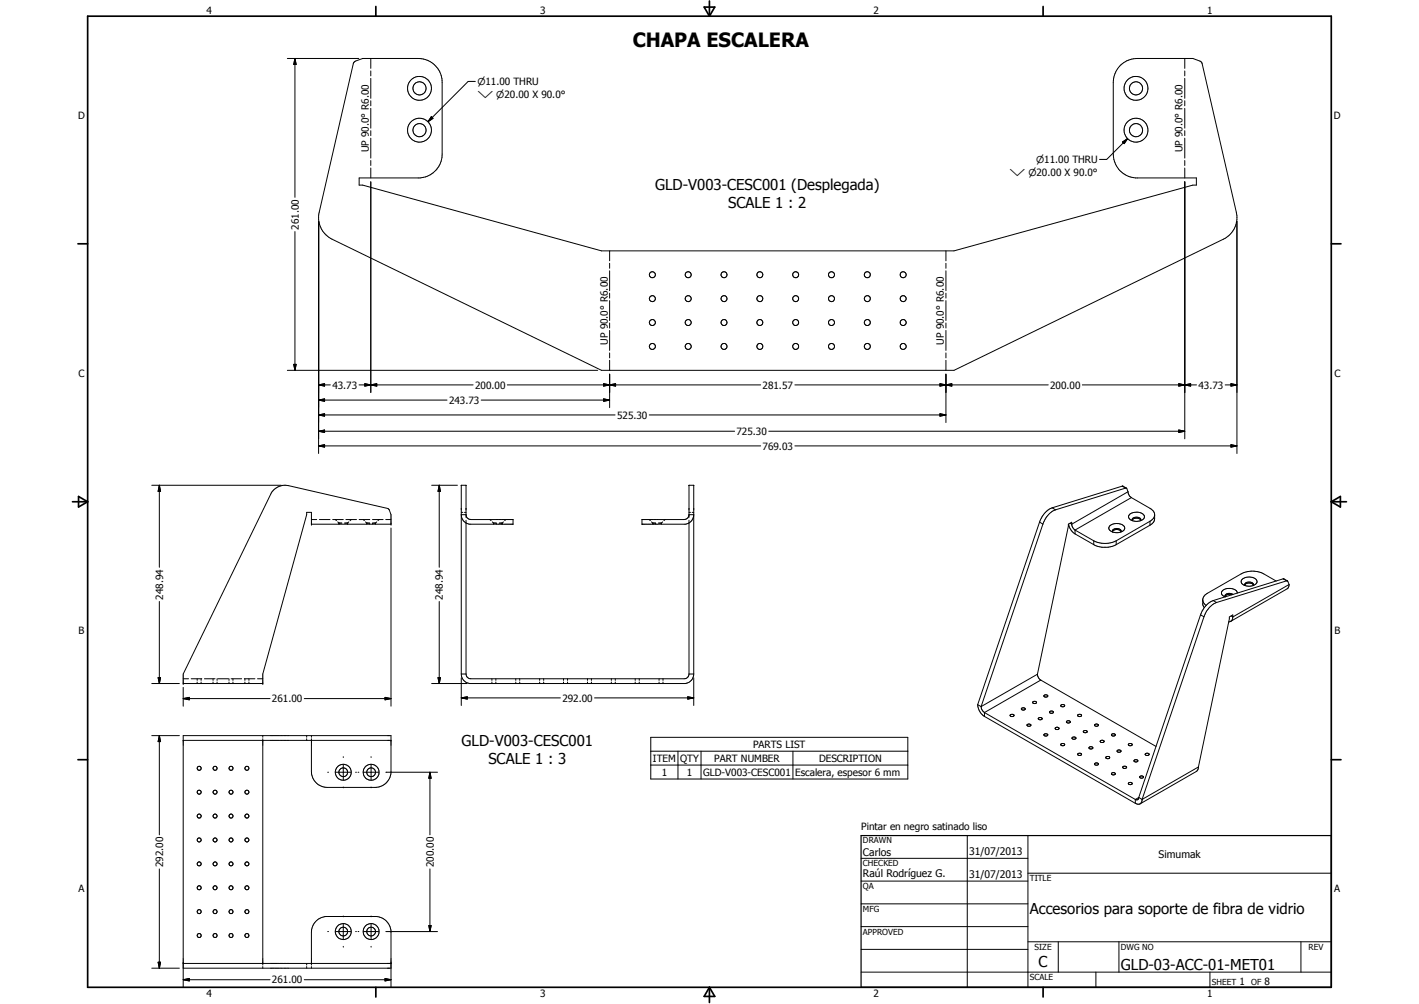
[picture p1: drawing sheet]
<svg xmlns="http://www.w3.org/2000/svg" width="594mm" height="420mm" viewBox="0 0 594 420" stroke-linecap="round" stroke-linejoin="round" font-family="sans-serif">
<g fill="none" stroke="#000" stroke-width=".42">
<path d="M120.3 24.5h29.9M123.5 24.5l.5 2.5h-1zM123.5 24.5v58.1M148.3 25.9l3.5-1.4h23.3a10 10 0 0 1 10 10v30a10 10 0 0 1-9.2 10h-25.5v3h1.4l100 27.5h147.6l100-27.5h1.5v-3h-25.5a10 10 0 0 1-9.3-10v-30a10 10 0 0 1 10-10h23.3l3.3 1.2 .4 .4 14.5 62.7a10 10 0 0 1-5.4 11.3l-112.8 54.9h-147.6l-112.8-54.9a10 10 0 0 1-5.4-11.3l14.3-62.1zM155.2 24.5v4.1M155.2 29.7v2M155.2 32.8v8.3M199 34.1h-3l-16.8 16.8M496 24.5v4.1M496 29.7v2M496 32.8v8.3M155.2 42.2v2.1"/>
<path d="M155.2 45.3v8.3M155.2 54.7v2.1M155.2 57.8v8.4M180.6 48.8l.7 .7-2.1 1.4zM469.9 59.4l2.2-1.4-1.4 2.1zM472.1 58l-8.8 8.7h-3M496 42.2v2.1M496 45.3v8.3M496 54.7v2.1M496 57.8v8.4M155.2 67.2v2.1M155.2 70.3v4.2"/>
<path d="M155.2 76.1v88.2M496 67.2v2.1M496 70.3v4.2M496 76.1v107.5M123.5 96.9v58.1M133.4 92.7v97.1M517.9 92.7v97.1M255.2 105v4.1M255.2 110.2v2.1M255.2 113.3v8.4M396 105v4.1M396 110.2v2.1"/>
<path d="M396 113.3v8.4M255.2 122.7v2.1M255.2 125.8v8.4M255.2 135.2v2.1M255.2 138.3v8.3M396 122.7v2.1M396 125.8v8.4M396 135.2v2.1M396 138.3v8.3M120.3 155h129.9M123 152.5h1l-.5 2.5zM255.2 147.7v2.1"/>
<path d="M255.2 150.8v4.2M255.2 156.6v14M396 147.7v2.1M396 150.8v4.2M396 156.6v20.2M133.4 161.1l2.5-.5v1zM133.4 167.4l2.5-.5v1zM133.4 173.7l2.5-.6v1.1zM133.4 161.1h4.9M133.4 167.4h53.7M133.4 173.7h124.1M150.3 161.1h47.8"/>
<path d="M152.7 160.6l2.5 .5-2.5 .5zM152.7 160.6l5 1v-1l-5 1zM155.2 161.1l2.5-.5v1zM201.5 167.4h53.7M212.4 161.1h106.1M252.7 160.6l2.5 .5-2.5 .5zM252.7 166.9l2.5 .5-2.5 .5zM252.7 160.6l5 1v-1l-5 1zM255.2 161.1l2.5-.5v1zM271.8 173.7h124.2M332.8 161.1h106.1M393.5 160.6l2.5 .5-2.5 .5z"/>
<path d="M393.5 173.1l2.5 .6-2.5 .5zM396 161.1l2.5-.5v1zM453.1 161.1h47.8M493.5 160.6l2.5 .5-2.5 .5zM493.5 180l2.5 .5-2.5 .5zM496 161.1l2.5-.5v1zM512.9 161.1h5M515.4 160.6l2.5 .5-2.5 .5zM133.4 180.5l2.5-.5v1zM133.4 186.6l2.5-.5v1zM133.4 180.5h174.1M133.4 186.6h185.1"/>
<path d="M321.9 180.5h174.1M332.8 186.6h185.1M515.4 186.1l2.5 .5-2.5 .5zM63.5 203.1h54.2M66.7 203.1l.5 2.5h-1zM66.7 203.1v34.3M114.7 204.9a6.8 6.8 0 0 1 6.1-1.7l41.5 9.6 .7 .6 .7 2v4h-33.3v-5h-2v1l-18.4 66.7v3.9h-33.3v-3.9l36.9-75.8zM130.4 217.4h2.2M133.7 217.4h4.5M139.3 217.4h4.4M140.4 217.4l.5 .5M141.4 218.4l.5 .5"/>
<path d="M141.9 218.9h1.2M141.9 218.9v.2M141.9 219.2v.2M144.3 218.9h1.2M144.8 217.4h4.5M145.5 218.9v.2M145.5 219.2v.2M146 218.4l-.5 .5M147.1 217.4l-.5 .5M150.4 217.4h4.4M152.1 217.4l.5 .5M153 218.4l.5 .5"/>
<path d="M153.5 218.9h1.3M153.5 218.9v.2M153.5 219.2v.2M155.9 217.4h4.5M156 218.9h1.2M157.2 218.9v.2M157.2 219.2v.2M157.7 218.4l-.5 .5M158.7 217.4l-.5 .5M161.5 217.4h2.2M180.7 203.1h10.8M183.9 203.1l.5 2.5h-1z"/>
<path d="M183.9 203.1v34.3M193.1 215.4h2a2 2 0 0 0 2 2h17.7v2h-18.2a3.9 3.9 0 0 1-3.5-4zM193.1 214.4h.7M194.4 214.4h.7M195.1 216.5v-13.4h-2v79M195.1 217.7v64.4M205.1 217.4l.5 .5M206.1 218.4l.5 .5M206.6 218.9h1.2M206.6 218.9v.2M206.6 219.2v.2M209 218.9h1.3"/>
<path d="M210.3 218.9v.2M210.3 219.2v.2M210.8 218.4l-.5 .5M211.8 217.4l-.5 .5M268.8 217.4h17.6a2.09 2.09 0 0 0 2.1-2h1.9a4 4 0 0 1-3.5 4h-18.1zM271.8 217.4l.5 .5M272.7 218.4l.6 .5M273.3 218.9h1.2M273.3 218.9v.2M273.3 219.2v.2M275.7 218.9h1.2M276.9 218.9v.2"/>
<path d="M276.9 219.2v.2M277.4 218.4l-.5 .5M278.4 217.4l-.4 .5M288.5 214.4h.6M288.5 216.5v-13.4h1.9v79M288.5 217.7v64.4M289.8 214.4h.6M435.2 218.5l-25.9 76.4M435.2 218.5l1.4 .8M436.6 219.3l-25.8 76.4M440.5 212.5l1.4 .9M440.5 212.5a9.5 9.5 0 0 0-5.3 6"/>
<path d="M441.9 213.4a9 9 0 0 0-5.3 5.9M447.3 219.4l-13 62.8M447.3 219.4l1.4-.8v.8M447.4 219.3l.8 2.2 1.9 1.9M448 218.9l.7 .5M448.7 219.4a3.3 3.3 0 0 0 1.4 2.4M464.8 219.9a4.3 4.3 0 0 1 6.1 .9 2.95 2.95 0 0 1-4 2.1l-.4-.1a1.82 1.82 0 0 1-1.8-.7 1.82 1.82 0 0 1-.1-2zM469.8 203.5l1.7 .8M469.8 203.5l1.4 .8M469.8 203.5l-29.3 9M471.2 204.3h.3M471.2 204.3l-29.3 9.1"/>
<path d="M471.5 204.3l.8 1.5M472.3 205.8l.3 1.3 1.1 1.1M472.3 205.8l-23.6 13.6M472.9 215.3a4.3 4.3 0 0 1 6.2 .7 2.88 2.88 0 0 1-3.5 2.2 2.69 2.69 0 0 1-3.1-2.1zM473.7 208.2l8.2 4.8 .9 .9 .6 1.4-.1 2.4-.5 1-1.4 1.1M473.7 208.2l-23.6 13.6M474 217.7a2.3 2.3 0 0 1 3.6 0M474 217.7a1.27 1.27 0 0 1 1.8-1.3 1.39 1.39 0 0 1 1.8 1.3M474 217.7l.1 .2M477.6 217.7l-.1 .2M481.4 218.1v1.7M481.4 219.8l-14.1 8.1"/>
<path d="M481.4 218.1l-14.1 8.2M483.4 215.6l-.6 1.4-1.4 1.1M163.7 221v74.5M450.1 223.4l7.8 4.5M450.1 221.8l7.8 4.5M450.1 221.8v1.6M457.9 227.9a10.3 10.3 0 0 0 9.4 0M457.9 226.3a10.5 10.5 0 0 0 9.4 0M457.9 226.3v1.6M465.7 222.4l.3-.3a2.43 2.43 0 0 1 3.3 .3M465.9 222.7l-.1-.2a1.28 1.28 0 0 1 1.8-1.4 1.22 1.22 0 0 1 1.3 .3 1.22 1.22 0 0 1 .3 1.3M467.3 226.3v1.6"/>
<path d="M66.7 251.7v34.3M183.9 251.7v34.3M502.6 257.3l1.5 .8M502.6 257.3l-25.9 76.4M503.5 251.1l.3 1 1.1 1.3M504.1 258.1l-26 76.5M507.9 251.3l1.4 .8M507.9 251.3l-1.7 .9-1.2 1.1-1.7 2.4-.7 1.6M509.3 252.1a9.6 9.6 0 0 0-5.2 6M512.9 249.6l.1 .2M515.4 257.8l.7 .4M515.7 248.9a2.42 2.42 0 0 0-2.8 .7"/>
<path d="M516.1 258.2v-.9l-1.4 .9-13 62.8M516.1 258.2a1.77 1.77 0 0 1-1.7 2M516.2 248.8a1.93 1.93 0 0 0-3.3 .8M518 248.2a3.3 3.3 0 0 0-4.3-1.9 1.85 1.85 0 0 0-1.9 .7 1.85 1.85 0 0 0-.1 2l1.2 .8M520 242.5a4.3 4.3 0 0 1 6.2 .7 2.72 2.72 0 0 1-3.4 2.1 2.71 2.71 0 0 1-3.2-2.1zM521.2 244.9a2.26 2.26 0 0 1 3.6 0M521.3 245.1a1.1 1.1 0 0 1 .2-1.2 1.1 1.1 0 0 1 1.1-.3 1.35 1.35 0 0 1 1.5 .1 1.35 1.35 0 0 1 .5 1.4M534.3 243.2l-5.2-3a10.3 10.3 0 0 0-9.5 0l-14.1 8.1a3.6 3.6 0 0 0-2 2.4 3.9 3.9 0 0 0 .7 3.6M537.2 242.2l1.8 .9M537.2 242.2l1.4 .9M537.2 242.2l-29.3 9.1M538.6 243.1l.5 .1 .6 1.4"/>
<path d="M538.6 243.1l-29.3 9M539.7 244.6l-.6 1.7-23.8 13.7M539.7 244.6l-23.6 13.6M63.5 286h11.6M66.2 283.6h1l-.5 2.4zM76.7 292.4l2.5-.6v1.1zM76.7 284.1h2.2M76.7 287.7v7.8M76.7 292.4h36.4M80 284.1h4.5M82.5 284.1v.6M82.5 285.4v.6"/>
<path d="M84.2 284.1v.6M84.2 285.4v.6M85.6 284.1h4.4M89.2 284.1v.6M89.2 285.4v.6M90.9 284.1v.6M90.9 285.4v.6M91.2 284.1h4.4M95.9 284.1v.6M95.9 285.4v.6M96.7 284.1h4.5M97.5 284.1v.6"/>
<path d="M97.5 285.4v.6M102.3 284.1h4.4M102.5 284.1v.6M102.5 285.4v.6M104.2 284.1v.6M104.2 285.4v.6M107.8 284.1h2.2M127.4 292.4h36.3M161.2 291.8l2.5 .6-2.5 .5zM180.7 286h14.8M183.4 283.6h1l-.5 2.4zM193.1 292.1l2.5-.5v1z"/>
<path d="M193.1 282.1a4 4 0 0 0 3.5 3.9h90.3a4 4 0 0 0 3.5-3.9M193.1 283.7v11.5M193.1 282.1h2M193.1 292.1h41.5M195.1 282.1a2 2 0 0 0 2 2h89.3a2 2 0 0 0 2.1-2M205.9 284.1v.6M205.9 285.4v.6M207.6 284.1v.6M207.6 285.4v.6M215.9 284.1v.6M215.9 285.4v.6M217.6 284.1v.6"/>
<path d="M217.6 285.4v.6M225.9 284.1v.6M225.9 285.4v.6M227.6 284.1v.6M227.6 285.4v.6M235.9 284.1v.6M235.9 285.4v.6M237.6 284.1v.6M237.6 285.4v.6M245.9 284.1v.6M245.9 285.4v.6M247.6 284.1v.6"/>
<path d="M247.6 285.4v.6M248.9 292.1h41.5M255.9 284.1v.6M255.9 285.4v.6M257.6 284.1v.6M257.6 285.4v.6M265.9 284.1v.6M265.9 285.4v.6M267.6 284.1v.6M267.6 285.4v.6M275.9 284.1v.6M275.9 285.4v.6"/>
<path d="M277.6 284.1v.6M277.6 285.4v.6M287.9 291.6l2.5 .5-2.5 .5zM288.5 282.1h1.9M290.4 283.7v11.5M409.3 294.9l1.5 .8M409.3 294.9a6.1 6.1 0 0 0 2.9 4.9M410.8 295.7a3.3 3.3 0 0 0 1.4 2.5M412.2 298.2l63.1 36.4M412.2 298.2v1.6M412.2 299.8l63.1 36.4M423 299.1l.5-.1a.54 .54 0 0 1 .8 0 .54 .54 0 0 1-.2 .8 .77 .77 0 0 1-1.2-.5z"/>
<path d="M427.7 296.4l.9-.2a.53 .53 0 0 1 .6 .6 .53 .53 0 0 1-.8 .4l-.7-.3zM432.3 293.8a.91 .91 0 0 1 .9-.3 .91 .91 0 0 1 .8 .6 .91 .91 0 0 1-.9 .4 .91 .91 0 0 1-.8-.7zM434.3 282.2l-23.5 13.5M434.3 282.2l.5 1.5 .9 .9M435.7 284.6l48.3 27.8M435.7 284.6l-23.5 13.6M437.1 291a.88 .88 0 0 1 .9-.3 .88 .88 0 0 1 .6 .7l-.2 .2a.85 .85 0 0 1-1.4-.5zM439.4 297.9a.82 .82 0 0 1 .9-.4 .82 .82 0 0 1 .6 .8l-.1 .1a.85 .85 0 0 1-1.4-.5zM444.2 295.1l.1-.1a.85 .85 0 0 1 1.4 .4l-.2 .3a.85 .85 0 0 1-1.4-.5zM451.3 299.1l.5-.1a.54 .54 0 0 1 .8 0 .54 .54 0 0 1-.2 .8l-1-.1zM63.5 307.8h11.6M66.7 307.8l.5 2.5h-1z"/>
<path d="M66.7 307.8v41.6M76.7 309.8h87M110 307.8v.7M110 309.2v94.7M128.4 307.8v.7M128.4 309.2v.6M130.4 307.8v.7M130.4 309.2v13.6a6.7 6.7 0 0 0 6.6 6.7h20a6.7 6.7 0 0 0 6.7-6v-15.7h-87v105.4M143.7 316.7v.3M143.7 320v6.3M155.4 316.7v.3M155.4 320v6.3"/>
<path d="M272.5 308.6h107.6v17.4h-107.6zM272.5 314.4h107.6M283.8 314.4v11.6M293.5 314.4v11.6M332 314.4v11.6M430 303.3a.9 .9 0 0 1 .9-.4 .9 .9 0 0 1 .7 .7 .91 .91 0 0 1-.9 .3 .91 .91 0 0 1-.7-.6zM434.7 300.6l.1-.1a.9 .9 0 0 1 1.5 .4 .95 .95 0 0 1-1.6-.3zM437.1 307.3l.2-.1a.86 .86 0 0 1 1.3 .4 .89 .89 0 0 1-.8 .4 .89 .89 0 0 1-.8-.6zM441.7 304.8a.9 .9 0 0 1 .9-.5 .9 .9 0 0 1 .8 .5M441.7 304.8l.1 .1M441.8 304.9a.95 .95 0 0 0 1.5 0M443.4 304.8l-.1 .1"/>
<path d="M444.2 311.4l.1-.1a.85 .85 0 0 1 1.4 .4 .91 .91 0 0 1-.9 .4 .91 .91 0 0 1-.7-.6zM446.6 301.9a.86 .86 0 0 1 .9-.3 .86 .86 0 0 1 .6 .7l-.2 .1a.86 .86 0 0 1-1.4-.4zM448.9 308.7a.96 .96 0 0 1 1.6 .3l-.2 .1a.79 .79 0 0 1-.9 .3 .79 .79 0 0 1-.5-.7zM451.2 315.6a.91 .91 0 0 1 .9-.4 .91 .91 0 0 1 .7 .6 .91 .91 0 0 1-.9 .4 .91 .91 0 0 1-.7-.6zM453.6 305.9a.88 .88 0 0 1 .9-.2 .88 .88 0 0 1 .7 .6 .9 .9 0 0 1-.9 .4 .9 .9 0 0 1-.7-.6zM456 312.7l.3-.2a.6 .6 0 0 1 .9 0 .6 .6 0 0 1-.1 .9l-1-.1zM458.2 319.6a.91 .91 0 0 1 .9-.4 .91 .91 0 0 1 .8 .7l-.3 .2a.87 .87 0 0 1-1.4-.5zM458.2 303.3l.3-.2a.86 .86 0 0 1 1.4 .5 .91 .91 0 0 1-.9 .3 .91 .91 0 0 1-.8-.6zM460.7 310a.88 .88 0 0 1 .9-.3 .88 .88 0 0 1 .6 .7l-.2 .2a.85 .85 0 0 1-1.4-.5zM463 316.8a.85 .85 0 0 1 .9-.3 .85 .85 0 0 1 .6 .8 .85 .85 0 0 1-.9 .2 .85 .85 0 0 1-.6-.7zM465.4 307.3l.1-.1a.86 .86 0 0 1 1.4 .4 .81 .81 0 0 1-.9 .5 .81 .81 0 0 1-.6-.8zM467.8 314.1l.1-.1a.85 .85 0 0 1 1.4 .5l-.2 .2a.85 .85 0 0 1-1.4-.5z"/>
<path d="M472.5 311.4l.1-.1a.82 .82 0 0 1 1.4 .4 .91 .91 0 0 1-.9 .4 .91 .91 0 0 1-.7-.6zM474.8 318.1h.2a.78 .78 0 0 1 .8-.2 .78 .78 0 0 1 .5 .7 .88 .88 0 0 1-.9 .3 .88 .88 0 0 1-.6-.6zM479.5 315.6a.87 .87 0 0 1 .9-.5 .87 .87 0 0 1 .7 .7 .91 .91 0 0 1-.9 .4 .91 .91 0 0 1-.7-.6zM137.2 323.2h.3M140.5 323.2h6.4M143.7 329.4v.3M148.9 323.2h.3M149.9 323.2h.3M152.2 323.2h6.3M155.4 329.4v.3M161.5 323.2h21.7M180 323.2l.5 2.5h-1z"/>
<path d="M180 323.2v26.2M272.5 320.2h107.6M465.4 323.6a.85 .85 0 0 1 .9-.3 .85 .85 0 0 1 .6 .7 .95 .95 0 0 1-1.6-.3zM470 321l.4-.3a.59 .59 0 0 1 .9-.1 .59 .59 0 0 1-.1 .9 .85 .85 0 0 1-1.2-.5zM472.5 327.7a.88 .88 0 0 1 .9-.3 .88 .88 0 0 1 .6 .6 .95 .95 0 0 1-1.6-.2zM475.3 334.6v1.6M476.7 333.8l-1.4 .8M476.7 333.7l-.5 1-.9-.1M476.7 333.7l1.4 .9M477.2 325l.3-.2a.62 .62 0 0 1 .9-.1 .62 .62 0 0 1 .1 .8l-.4 .1a.62 .62 0 0 1-.6 0 .62 .62 0 0 1-.3-.6zM477.2 325h-.1M478.1 334.6a1.74 1.74 0 0 1-.8 1.7 1.74 1.74 0 0 1-2-.1"/>
<path d="M501.7 321l-.3 1.2-.5 .6-23.6 13.6M501.7 321l-23.6 13.6M360.5 359.2h69.9M405 349.7v63.5M430.4 349.7v63.5M66.7 363.6v41.6M180 363.6v26.2M360.5 368.7h69.9M360.5 378.2h69.9M430.4 365.4h127M137.2 389.8h.3M140.5 389.8h6.4"/>
<path d="M143.7 383.3v.4M143.7 386.7v6.3M143.7 396v.4M148.9 389.8h.3M149.9 389.8h.3M152.2 389.8h6.3M155.4 383.3v.4M155.4 386.7v6.3M155.4 396v.4M161.5 389.8h21.7M179.5 387.3h1l-.5 2.5zM360.5 387.8h69.9"/>
<path d="M360.5 397.3h69.9M430.4 394.1h127M443.1 394.1v12.7M468.5 394.1v12.7M544.7 394.1v12.7M63.5 405.2h11.6M66.2 402.7h1l-.5 2.5zM76.7 410l2.5-.5v1zM76.7 405.2h87M76.7 403.2h87M76.7 410h36.4M110 404.5v.7"/>
<path d="M127.4 410h36.3M128.4 403.2v.7M128.4 404.5v.7M130.4 403.9v-13.7a6.7 6.7 0 0 1 6-6.7h21.2a6.6 6.6 0 0 1 6.1 6.1v23.6M130.4 404.5v.7M161.2 409.5l2.5 .5-2.5 .5zM360.5 406.8h196.9M458.8 406.8v6.4M506.6 406.8v6.4"/>
<circle cx="175.6" cy="37" r="2.75"/>
<circle cx="175.6" cy="37" r="5"/>
<circle cx="475.6" cy="37" r="5"/>
<circle cx="475.6" cy="37" r="2.75"/>
<circle cx="175.6" cy="54.4" r="5"/>
<circle cx="175.6" cy="54.5" r="2.73"/>
<circle cx="475.6" cy="54.5" r="5"/>
<circle cx="475.6" cy="54.5" r="2.75"/>
<circle cx="273.1" cy="115" r="1.25"/>
<circle cx="288.1" cy="115" r="1.26"/>
<circle cx="303.1" cy="115" r="1.25"/>
<circle cx="318.1" cy="114.9" r="1.26"/>
<circle cx="333.1" cy="115" r="1.25"/>
<circle cx="348.1" cy="115" r="1.26"/>
<circle cx="363.1" cy="115" r="1.26"/>
<circle cx="378.1" cy="115" r="1.25"/>
<circle cx="273.1" cy="125" r="1.25"/>
<circle cx="273.1" cy="135" r="1.25"/>
<circle cx="288.1" cy="135" r="1.26"/>
<circle cx="288.1" cy="125" r="1.25"/>
<circle cx="303.1" cy="135" r="1.24"/>
<circle cx="303.1" cy="125" r="1.24"/>
<circle cx="318.1" cy="135" r="1.26"/>
<circle cx="318.1" cy="125" r="1.25"/>
<circle cx="333.1" cy="125" r="1.24"/>
<circle cx="333.1" cy="135" r="1.25"/>
<circle cx="348.1" cy="135" r="1.25"/>
<circle cx="348.1" cy="125" r="1.26"/>
<circle cx="363.1" cy="135" r="1.24"/>
<circle cx="363.1" cy="125" r="1.24"/>
<circle cx="378.1" cy="135" r="1.25"/>
<circle cx="378.1" cy="125" r="1.25"/>
<circle cx="273.1" cy="145" r="1.26"/>
<circle cx="288.1" cy="145" r="1.26"/>
<circle cx="303.1" cy="145" r="1.26"/>
<circle cx="318.1" cy="145" r="1.26"/>
<circle cx="333.1" cy="145" r="1.26"/>
<circle cx="348.1" cy="145" r="1.26"/>
<circle cx="363.1" cy="145" r="1.25"/>
<circle cx="378.1" cy="145" r="1.26"/>
<circle cx="83.4" cy="321.5" r=".83"/>
<circle cx="83.4" cy="331.5" r=".83"/>
<circle cx="90" cy="321.5" r=".84"/>
<circle cx="90" cy="331.5" r=".83"/>
<circle cx="96.7" cy="321.5" r=".83"/>
<circle cx="96.7" cy="331.5" r=".83"/>
<circle cx="103.4" cy="331.5" r=".83"/>
<circle cx="103.4" cy="321.5" r=".83"/>
<circle cx="143.7" cy="323.2" r="1.85"/>
<circle cx="143.7" cy="323.2" r="3.3"/>
<circle cx="155.4" cy="323.2" r="3.3"/>
<circle cx="155.4" cy="323.2" r="1.83"/>
<circle cx="83.4" cy="341.5" r=".83"/>
<circle cx="83.4" cy="351.5" r=".84"/>
<circle cx="90" cy="351.5" r=".84"/>
<circle cx="90" cy="341.5" r=".84"/>
<circle cx="96.7" cy="341.5" r=".83"/>
<circle cx="96.7" cy="351.5" r=".84"/>
<circle cx="103.4" cy="351.5" r=".84"/>
<circle cx="103.4" cy="341.5" r=".84"/>
<circle cx="83.4" cy="361.5" r=".83"/>
<circle cx="83.4" cy="371.5" r=".83"/>
<circle cx="90" cy="361.5" r=".83"/>
<circle cx="90.1" cy="371.5" r=".82"/>
<circle cx="96.7" cy="361.5" r=".83"/>
<circle cx="96.7" cy="371.5" r=".83"/>
<circle cx="103.4" cy="361.5" r=".83"/>
<circle cx="103.4" cy="371.5" r=".82"/>
<circle cx="83.4" cy="381.5" r=".83"/>
<circle cx="83.4" cy="391.5" r=".83"/>
<circle cx="90" cy="391.5" r=".83"/>
<circle cx="90" cy="381.5" r=".84"/>
<circle cx="96.7" cy="381.5" r=".83"/>
<circle cx="96.7" cy="391.5" r=".83"/>
<circle cx="103.4" cy="381.5" r=".84"/>
<circle cx="103.4" cy="391.5" r=".83"/>
<circle cx="143.7" cy="389.9" r="1.84"/>
<circle cx="143.7" cy="389.8" r="3.4"/>
<circle cx="155.4" cy="389.8" r="3.3"/>
<circle cx="155.4" cy="389.8" r="1.83"/>
</g>
<g fill="#000">
<circle cx="130.4" cy="219.4" r=".18"/>
<circle cx="141.9" cy="218.9" r=".18"/>
<circle cx="145.5" cy="218.9" r=".18"/>
<circle cx="154.8" cy="218.9" r=".18"/>
<circle cx="156" cy="218.9" r=".18"/>
<circle cx="163.7" cy="219.4" r=".18"/>
<circle cx="207.8" cy="218.9" r=".18"/>
<circle cx="210.3" cy="218.9" r=".18"/>
<circle cx="274.5" cy="218.9" r=".18"/>
<circle cx="76.7" cy="286" r=".18"/>
<circle cx="110" cy="286" r=".18"/>
</g>
<g fill="none" stroke="#000" stroke-width=".71">
<path d="M36.7 6.8h520.7v406.4h-520.7zM157.3 2.7v4.1M294.8 3h4.4l-2.2 3.8zM297 .4v6.4M436.7 2.7v4.1M32.6 102h4.1M557.4 102h4M30.3 210h6.4M32.9 207.8l3.8 2.2-3.8 2.2zM557.4 210h6.3M557.4 210l3.8-2.2v4.4zM32.6 317.9h4.1"/>
<path d="M557.4 317.9h4M157.3 413.2v4M297 413.2v6.3M297 413.2l2.2 3.8h-4.4zM436.7 413.2v4"/>
</g>
<path d="M360.5 349.7h196.9v63.5h-196.9z" fill="none" stroke="#000" stroke-width=".51"/>
<g fill="#000">
<path d="M123.5 24.5l.5 2.5h-1zM180.6 48.8l.7 .7-2.1 1.4zM469.9 59.4l2.2-1.4-1.4 2.1zM123 152.5h1l-.5 2.5zM133.4 161.1l2.5-.5v1zM133.4 167.4l2.5-.5v1zM133.4 173.7l2.5-.6v1.1zM133.4 180.5l2.5-.5v1zM152.7 160.6l2.5 .5-2.5 .5zM155.2 161.1l2.5-.5v1zM252.7 160.6l2.5 .5-2.5 .5zM252.7 166.9l2.5 .5-2.5 .5z"/>
<path d="M255.2 161.1l2.5-.5v1zM393.5 160.6l2.5 .5-2.5 .5zM393.5 173.1l2.5 .6-2.5 .5zM396 161.1l2.5-.5v1zM493.5 160.6l2.5 .5-2.5 .5zM496 161.1l2.5-.5v1zM515.4 160.6l2.5 .5-2.5 .5zM133.4 186.6l2.5-.5v1zM493.5 180l2.5 .5-2.5 .5zM515.4 186.1l2.5 .5-2.5 .5zM66.7 203.1l.5 2.5h-1zM183.9 203.1l.5 2.5h-1z"/>
<path d="M66.2 283.6h1l-.5 2.4zM76.7 292.4l2.5-.6v1.1zM161.2 291.8l2.5 .6-2.5 .5zM183.4 283.6h1l-.5 2.4zM193.1 292.1l2.5-.5v1zM287.9 291.6l2.5 .5-2.5 .5zM66.7 307.8l.5 2.5h-1zM180 323.2l.5 2.5h-1zM179.5 387.3h1l-.5 2.5zM66.2 402.7h1l-.5 2.5zM76.7 410l2.5-.5v1zM161.2 409.5l2.5 .5-2.5 .5z"/>
</g>
<text font-size="8.2" x="264.9" y="19.5">CHAPA ESCALERA</text>
<g font-size="6.3">
<text x="274.3" y="79.4">GLD-V003-CESC001 (Desplegada)</text>
<text x="304.9" y="86.9">SCALE 1 : 2</text>
<text x="193.2" y="312.4">GLD-V003-CESC001</text>
<text x="204.5" y="319.9">SCALE 1 : 3</text>
<text x="431.1" y="382.6">Accesorios para soporte de fibra de vidrio</text>
<text x="434.8" y="404.7">C</text>
<text x="469.2" y="406">GLD-03-ACC-01-MET01</text>
</g>
<g font-size="4.4">
<text x="361.3" y="358.4">Carlos</text>
<text x="405.7" y="357.7">31/07/2013</text>
<text x="485" y="359.2">Simumak</text>
<text x="361.3" y="367.1">Raúl Rodríguez G.</text>
<text x="405.7" y="367.2">31/07/2013</text>
</g>
<g font-size="4.2">
<text x="86.4" y="5.8">4</text>
<text x="226.1" y="5.8">3</text>
<text x="365.7" y="5.8">2</text>
<text x="505.4" y="5.8">1</text>
<text x="32.8" y="49.6">D</text>
<text x="558.5" y="49.6">D</text>
<text x="154.4" y="63.8" transform="rotate(-90 154.4 63.8)">UP 90.0° R6.00</text>
<text x="495.1" y="63.8" transform="rotate(-90 495.1 63.8)">UP 90.0° R6.00</text>
<text x="125" y="96.1" transform="rotate(-90 125 96.1)">261.00</text>
<text x="254.4" y="144.3" transform="rotate(-90 254.4 144.3)">UP 90.0° R6.00</text>
<text x="395.2" y="144.3" transform="rotate(-90 395.2 144.3)">UP 90.0° R6.00</text>
<text x="32.9" y="157.6">C</text>
<text x="558.7" y="157.6">C</text>
<text x="139.1" y="162.6">43.73</text>
<text x="198.9" y="162.6">200.00</text>
<text x="319.3" y="162.6">281.57</text>
<text x="439.7" y="162.6">200.00</text>
<text x="501.7" y="162.6">43.73</text>
<text x="188" y="169">243.73</text>
<text x="258.4" y="175.2">525.30</text>
<text x="308.3" y="182">725.30</text>
<text x="319.3" y="188.2">769.03</text>
<text x="68.3" y="250.9" transform="rotate(-90 68.3 250.9)">248.94</text>
<text x="185.5" y="250.9" transform="rotate(-90 185.5 250.9)">248.94</text>
<text x="32.9" y="265.5">B</text>
<text x="558.7" y="265.5">B</text>
<text x="113.9" y="293.9">261.00</text>
<text x="235.5" y="293.6">292.00</text>
<text x="315.3" y="313">PARTS LIST</text>
<text x="273.4" y="318.8">ITEM</text>
<text x="284.8" y="318.9">QTY</text>
<text x="299" y="318.8">PART NUMBER</text>
<text x="342.9" y="318.9">DESCRIPTION</text>
<text x="277" y="324.6">1</text>
<text x="287.6" y="324.6">1</text>
<text x="294.4" y="324.7">GLD-V003-CESC001</text>
<text x="332.9" y="324.7">Escalera, espesor 6 mm</text>
<text x="360.5" y="347.2">Pintar en negro satinado liso</text>
<text x="68.3" y="362.9" transform="rotate(-90 68.3 362.9)">292.00</text>
<text x="181.6" y="362.9" transform="rotate(-90 181.6 362.9)">200.00</text>
<text x="32.9" y="373.4">A</text>
<text x="558.6" y="373.4">A</text>
<text x="113.9" y="411.5">261.00</text>
<text x="518.9" y="412.3">1</text>
<text x="529.4" y="412.3">8</text>
<text x="86.4" y="417.2">4</text>
<text x="226.1" y="417.2">3</text>
<text x="365.7" y="417.2">2</text>
<text x="505.4" y="417.2">1</text>
</g>
<g font-size="4">
<text x="199.8" y="35.6">n11.00 THRU</text>
<text x="199.8" y="41">w n20.00 X 90.0°</text>
<text x="433.8" y="68.3">n11.00 THRU</text>
<text x="422.6" y="73.6">w n20.00 X 90.0°</text>
</g>
<g font-size="3.5">
<text x="361.3" y="353">DRAWN</text>
<text x="361.3" y="362.5">CHECKED</text>
<text x="431.1" y="368.7">TITLE</text>
<text x="361.3" y="372.1">QA</text>
<text x="361.3" y="381.6">MFG</text>
<text x="361.3" y="391.1">APPROVED</text>
<text x="433.1" y="397.5">SIZE</text>
<text x="469.2" y="397.5">DWG NO</text>
<text x="547.9" y="397.4">REV</text>
<text x="431.1" y="410.2">SCALE</text>
<text x="507.3" y="412.3">SHEET</text>
<text x="523.8" y="412.3">OF</text>
</g>
</svg>
